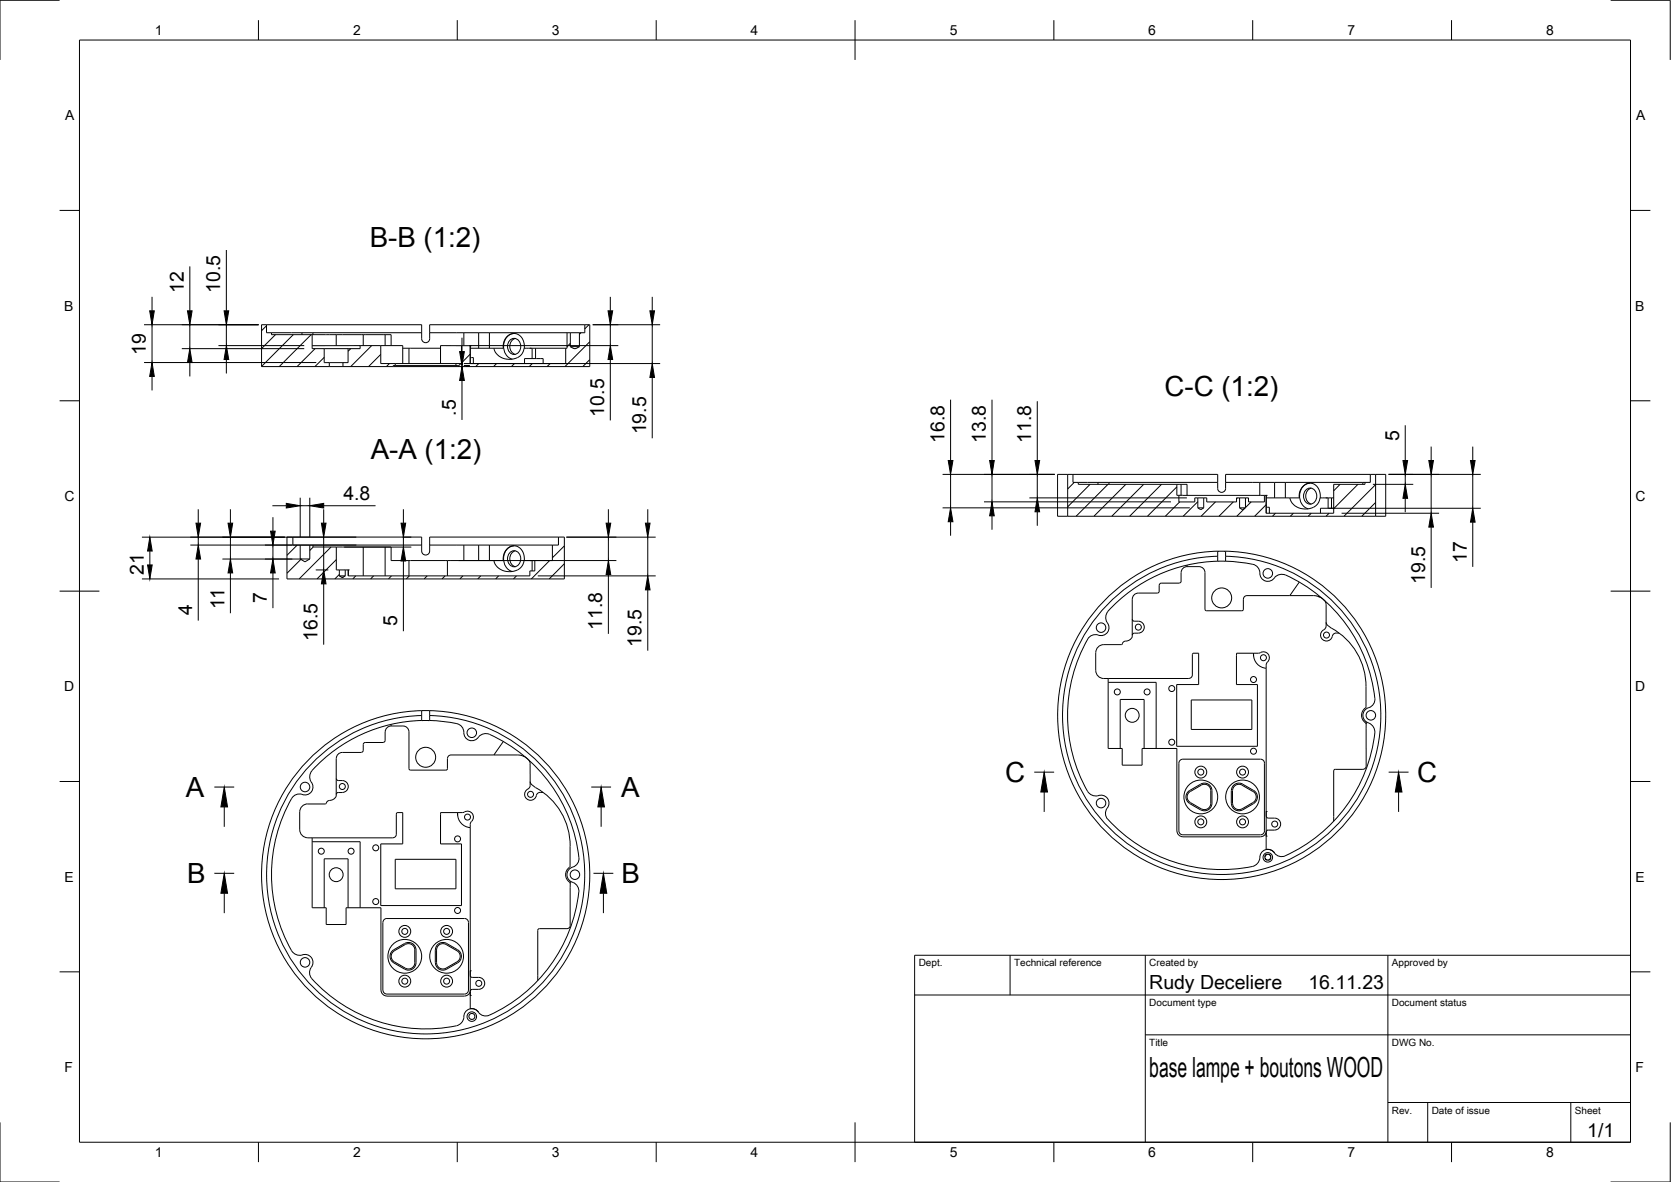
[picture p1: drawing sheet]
<svg xmlns="http://www.w3.org/2000/svg" width="420mm" height="297mm" viewBox="0 0 420 297" stroke-linecap="round" stroke-linejoin="round" font-family="sans-serif">
<!-- layer: Visible -->
<g fill="none" stroke="#000" stroke-width=".25">
<path d="M67 81.6h39v3.6l.3 .6 .6 .3 .7-.2 .4-.5v-3.8h39M67 81.6h-1.2v10.5h17M67 81.6v2h1.3M68.3 83.6v.5h16.2M68.3 83.6h7.6M75.9 83.6h2.8M75.9 83.6v.5M78.5 86.9h22.8v4.5M78.5 84.1v3.5h12.1v-.7M78.7 83.6h27.3M78.7 83.6v.5M81.5 87.6v3.5h1.3"/>
<path d="M82.8 91.1h3.4M82.8 92.1h3.4M82.8 91.1v1M84.5 84.1h6.8M84.5 84.1v2.8M86.2 91.1v1M87.5 87.6v3.5h-1.3M91.3 84.1h5.5M91.3 84.1v2.8M95.7 86.9v4.5h20.3v-4.5M96.8 84.1h1.5v2.8M96.8 84.1v2.8"/>
<path d="M98.9 92.1v-.2h16.2v.2M99.4 91.4v.5M101.3 87.5h1.5M102.8 87.5h8M102.8 87.5v3.9M108 83.6h8.6M114.6 91.4v.5M116 86.9h-5.2v4.5M116 86.9h2.2M116.6 83.6h3.8M116.6 83.6v3.3M118.2 86.9h.1"/>
<path d="M118.2 87.5h8.4v-1l.5-1.4 .8-.9 1.2-.4 1.2 .3 .9 .8 .6 1.5v1.1M118.2 89.9h.8v1.5M118.2 86.9v4.5h24v-3.9M120.4 83.6h2.7M120.4 83.6v3.9M123.1 83.6h19.5M123.1 83.6v3.9M124.2 87.5a4.2 4.2 0 0 0 6.2 2.2l.9-.8 .5-1.4h1.5M128.1 85.6a1.64 1.64 0 0 1 2-.4 1.64 1.64 0 0 1 .8 1.9 1.69 1.69 0 0 1-1.6 2 1.69 1.69 0 0 1-1.7-2zM129.3 83.8a3.3 3.3 0 0 0-2 5.5l1 .8 .5 .2M129.6 85.1a2.13 2.13 0 0 0-1.4 2 2.13 2.13 0 0 0 1.4 1.9M131.9 91.4v-1.3h4.7v1.3"/>
<path d="M133.3 87.5h.1M133.3 87.5h.5M133.8 87.5v2.6M133.8 87.5h.9M134.7 87.5h7.5M134.7 87.5v2.6M142.6 83.6h.8M142.6 83.6v3.9h-.4M143.4 87.1l1 .5 1.3-.5M143.4 87.1h2.3M143.4 83.6h2.3M143.4 83.6v3.5"/>
<path d="M145.7 83.6v3.5M147 81.6h1.3v10.5h-62.1M147 81.6v2h-1.3M268.5 119.2h-2.6v10.5h2.6M268.5 119.2h1.3M268.5 119.2v10.5M269.8 119.2h36.4v3.7l.3 .6 .5 .2 .8-.2 .3-.5 .1-3.8h36.4M269.8 119.2v2h1.3M344.6 119.2h1.3M344.6 119.2v2h-1.4M345.9 119.2h2.5v10.5h-2.5M345.9 119.2v10.5"/>
<path d="M73.6 135h32.4v3.6l.3 .5 .6 .4 .7-.2 .4-.5v-3.8h32.4M73.6 135h-1.4v10.5h69.7v-10.5h-1.5M73.6 135v2h1.9M75.5 137h2.4M75.5 137v3.5M77.9 137h.8M77.9 137v3.5M78.7 137h27.3M78.7 137v.5h5.9M84.6 137.5h6.7M84.6 137.5v5.7h.7M91.3 137.5h5.5"/>
<path d="M91.3 137.5v7.2M96.8 137.5h1.5v3.4h4.5M96.8 137.5v7.2M108 137h8.6M116.6 137h3.8M116.6 137v3.9M120.4 137h2.7M120.4 137v3.9M123.1 137h15.8M123.1 137v3.9M128.1 139a1.64 1.64 0 0 1 2-.4 1.64 1.64 0 0 1 .8 1.8 1.69 1.69 0 0 1-1.6 2 1.69 1.69 0 0 1-1.7-2zM129.3 137.2a3.3 3.3 0 0 0-2 5.4l1 .8 .5 .2"/>
<path d="M129.6 138.4a2.13 2.13 0 0 0-1.4 2 2.13 2.13 0 0 0 1.4 2M138.9 137v3.9h-5.1M140.4 135v2h-1.5M268.5 129.7h77.4M271.1 121.2h5M271.1 121.2v.5h25.9M276.1 121.2h2.7M276.1 121.2v.5M278.8 121.2h27.4M278.8 121.2v.5M295.9 121.7v2.8h.5M296.4 124.5h21.5"/>
<path d="M296.4 124.5v1.6h4v-1h.8M297 121.7h1.5v2.8M297 121.7v2.8M301.2 127.6h1.5M301.2 125.1h1.5M301.2 127.6l.7 .5 .8-.5M301.2 125.1v2.5M302.7 125.1h.7v1h7.5v-1h.8M302.7 125.1v2.5M306.2 138.5h2v2.5h-2zM306.2 138.5a41.3 41.3 0 0 0-35 61.4 41.3 41.3 0 0 0 70.6 2.4 41.3 41.3 0 0 0-30.8-63.6l-2.8-.2M308.2 121.2h8.6"/>
<path d="M308.2 139.8a40 40 0 0 1 33.5 60.3 40 40 0 0 1-69 0 40 40 0 0 1 33.5-60.3M311.7 127.6h1.5M311.7 125.1h1.5M311.7 127.6l.7 .5 .8-.5M311.7 125.1v2.5M313.2 125.1v2.5M316.8 121.2h3.7M316.8 121.2v3.3M317.9 124.5v1.6h-4v-1h-.7M317.9 124.5h.5M318.4 124.5h.1M318.4 125.1h8.3l.1-1.6 .6-1 .9-.8 .9-.3 1.1 .2 .9 .8 .7 1.3 .1 1.4"/>
<path d="M318.4 127.5h.8v1.5M320.5 121.2h2.7M320.5 121.2v3.9M323.2 121.2h19.5M323.2 121.2v3.9M324.3 125.1a4.2 4.2 0 0 0 6.1 2.3l1-.9 .5-1.4h1.5M328.3 123.2a1.64 1.64 0 0 1 1.9-.4 1.64 1.64 0 0 1 .9 1.9 1.69 1.69 0 0 1-1.7 2 1.69 1.69 0 0 1-1.6-2zM329.4 121.4a3.3 3.3 0 0 0-1.9 5.5l.9 .8 .6 .2M329.7 122.7a2.13 2.13 0 0 0-1.4 2 2.13 2.13 0 0 0 1.4 2M333.4 125.1h.1M333.4 125.1h.5M333.9 125.1h1.4"/>
<path d="M333.9 125.1v2.6M334.8 125.1v2.6M335.3 127.7h-3.3v1.3M342.7 121.2h.5M342.7 121.2v.5M343.2 121.2v.5h-7.9v7.3h-16.9v-4.5M75.5 140.5h2.4M75.5 140.5l1.2 .7 1.2-.7M85.3 144.7l.7 .4 .8-.4M85.3 144.7h1.5M85.3 143.2h1.5M85.3 143.2v1.5"/>
<path d="M86.8 143.2h.8M86.8 143.2v1.5M87.6 143.2h.1M102.8 140.9h9.7M102.8 140.9v3.8M112.5 140.9h14l.1-1 .5-1.5 1-.9 1-.3 1.1 .2 .8 .6 .7 1.2 .1 1.7M112.5 140.9v3.8M124.2 140.9a4.2 4.2 0 0 0 6.2 2.2l1-1 .4-1.2h1.5M133.3 140.9h.1M133.3 140.9h.5M133.8 140.9v2.6M134.5 140.9v2.6h-1.3v1.2h-45.6v-1.5"/>
<path d="M284.7 155.6l.1 .3 .4 .2a1.97 1.97 0 0 1 2.4 1 1.52 1.52 0 0 1-1.4 2l-1.2 .1-.3 .4M297 143.9v2.1M297 146l-.1 .3-.4 .2-4.8 .1-.2 .5v1.4l-.3 .5h-5a1.54 1.54 0 0 0-1.5 1.6v9.4l-.8 .9-.8 .2a.99 .99 0 0 0-1 .8l-4.6 .1a2.04 2.04 0 0 0-2 2v4.5a2 2 0 0 0 2 2h21.4a.88 .88 0 0 0 .9-.9v-5.1l.4-.4M298.5 142.4h3a1.49 1.49 0 0 1 1.5 1.5v9.2M298.5 142v.4M298.5 142.4a1.49 1.49 0 0 0-1.5 1.5M303 153.1l.4 .4h8.9M306.2 141a38.2 38.2 0 0 0-27.9 13 2.83 2.83 0 0 0 .5 3.2 2 2 0 0 1-.6 2 2 2 0 0 1-2.1 .4 2.21 2.21 0 0 0-2.6 1 38.8 38.8 0 0 0 0 38.3M308.2 141l3.4 .3 3.4 .5M312.6 150.6v2.5M312.7 153.1l-.4 .4M315 141.8a2.23 2.23 0 0 1 1.8 2.1"/>
<path d="M316.8 144a2 2 0 0 0 1.4 2 2 2 0 0 0 2.3-.9M323.2 144.5a2.42 2.42 0 0 0-2.7 .6M323.2 144.5a38.8 38.8 0 0 1 22.5 31M324.3 149.7h6.2l1.4 .4M324.3 149.7h-10.8a.88 .88 0 0 0-.8 .9M326.7 146.3l-2.4 3.4M331.9 150.1l1 .7M332 150l-.1 .1M332.9 158.2a1.49 1.49 0 0 0-.3 2.6 1.49 1.49 0 0 0 2.4-.9M332.9 150.8l.4 .5 .1 .6v5.4l-.1 .6-.4 .3M333.4 156.4l.3 .7 1.1 .8M334.8 157.9a16.7 16.7 0 0 1 8.7 14.7v5.1a2.46 2.46 0 0 0 0 4.2v.1"/>
<path d="M336.7 159.1a1.27 1.27 0 0 0-1.7 .8M106 178.6v2.5h2v-2.5M106 178.6h2M106 179.8a40 40 0 0 0-33.5 60.3 40 40 0 0 0 69 0 40 40 0 0 0-33.5-60.3M106 178.6a41.2 41.2 0 0 0-35 61.3 41.2 41.2 0 0 0 70.6 2.4 41.2 41.2 0 0 0-30.8-63.6l-2.8-.1M278.6 170.5v17.6h3.6v4.2h5v-4.2h8.7v20.7M278.6 171.5h12.1v16.6M299.5 175.9h15.3v7.4h-15.3zM310.9 164.7h.1M315.2 164.2v.7M315.2 164.5a3.4 3.4 0 0 0 3.2 3.4M316.9 164l-.5 .2h-5.5v7.8h5.3v15.5h-20.3v-15.5h5.5v-7.8h-1.2"/>
<path d="M316.9 164a1.53 1.53 0 0 1 2.1 .5 1.53 1.53 0 0 1-.5 2.1l-.1 .5v46.4a1.94 1.94 0 0 1 2.1 .9M345.7 175.5a2.31 2.31 0 0 1-1.9 2.5 2.02 2.02 0 0 0-1.1 2 2.02 2.02 0 0 0 1.6 1.7 2.45 2.45 0 0 1 1.4 2.4 38.8 38.8 0 0 1-22.6 31M84.6 195.6l.2 .5h.3M85 196.2a1.97 1.97 0 0 1 2.5 1 1.52 1.52 0 0 1-1.4 2h-1.3l-.2 .4M96.3 186.6l-4.7 .1-.3 .4v1.7l-.5 .3h-4.7a1.54 1.54 0 0 0-1.6 1.5l.1 9.5-.6 .6-1.1 .5a1 1 0 0 0-.9 .8h-.2M98.3 182.1v.3h3a1.49 1.49 0 0 1 1.5 1.5v9.3l.2 .3h9.3l.2-.4v-2.5a.92 .92 0 0 1 .9-.9h10.8M98.4 182.4a1.52 1.52 0 0 0-1.6 1.5v2.2v.2l-.5 .3M106 181.1a38.2 38.2 0 0 0-27.8 13 2.83 2.83 0 0 0 .4 3.1 2 2 0 0 1-.6 2.1 2 2 0 0 1-2.1 .3 2.26 2.26 0 0 0-2.6 1 38.7 38.7 0 0 0 0 38.3M108 181.1h1.8a18.6 18.6 0 0 1 6 1.2 3.4 3.4 0 0 1 1 2.6 2 2 0 0 0 1.7 1.2 2 2 0 0 0 1.9-1 2.43 2.43 0 0 1 2.7-.6M123.1 184.5a38.6 38.6 0 0 1 22.5 31.6 2.35 2.35 0 0 1-1.9 1.9 2 2 0 0 0-1.1 2.1 2 2 0 0 0 1.5 1.7 2.44 2.44 0 0 1 1.5 2.4M124.2 189.7h6.1l1.5 .4M126.6 186.3l-2.4 3.4"/>
<path d="M131.8 190.1l.7 .5M131.8 190v.1M132.5 190.6l.5 .5 .3 .9M133.3 192v4.4M133.3 196.4l.1 .5 .4 .4M133.3 197.4l-.3 .7a1.54 1.54 0 0 0-.5 2.7 1.54 1.54 0 0 0 2.5-1.2 1.37 1.37 0 0 1 1.6-.5M133.3 196.4v1M133.8 197.3l.9 .6M134.7 197.9a16.7 16.7 0 0 1 8.7 14.7M273.5 198.9a2.42 2.42 0 0 0 2.5 1.1M276 200a2 2 0 0 1 2.5 .6 2 2 0 0 1-.1 2.5 2.16 2.16 0 0 0 .1 2.8 38.5 38.5 0 0 0 36.9 11.7 2.42 2.42 0 0 0 1.4-1.9M281.7 188.1v-12.3h6v12.3"/>
<path d="M301.9 197.1l-2.8 1.5a1.89 1.89 0 0 0 0 3.3l2.8 1.6M301.9 197a1.89 1.89 0 0 1 2.8 1.7v3.2a1.89 1.89 0 0 1-2.8 1.6M309.6 198.7v3.2M309.6 198.7a1.89 1.89 0 0 1 2.9-1.7l2.7 1.7a1.87 1.87 0 0 1 0 3.2l-2.7 1.6M335.7 193.3h7M335.8 193.3l-.5 .4v12.7M343.5 182h.1M343.5 192.5a.81 .81 0 0 1-.8 .8M343.5 181.4v11.1M75.4 208.5a2 2 0 0 0 2 2M77.4 210.6h21.4M78.5 210.6v17.5h3.5v4.2h5v-4.2h8.8v20.7a1.52 1.52 0 0 0 1.5 1.5h19.5a1.49 1.49 0 0 0 1.4-1.1"/>
<path d="M78.5 211.5h12.1v16.6M81.8 202h-4.4a2 2 0 0 0-2 2v4.5M99.4 215.9h15.2v7.5h-15.2zM99.7 204.6v5.1a.88 .88 0 0 1-.9 .8M100 204.2h1.3v7.9h-5.6v15.5h20.3v-15.5h-5.2v-7.9h5.5a1.89 1.89 0 0 1 2.7 .6 2.15 2.15 0 0 1-.7 2.1l-.1 .3M100 204.2l-.3 .4M110.8 204.7h.1M115 204.2l.1 .7M115.1 204.6a3.4 3.4 0 0 0 3.2 3.4M118.2 207.2v46.3a1.94 1.94 0 0 1 2.1 .9 2.01 2.01 0 0 0-2.3-.8 2.01 2.01 0 0 0-1.4 2.1M143.3 212.6v5M143.4 217.6l-.1 .1a2.48 2.48 0 0 0 .1 4.2v.2"/>
<path d="M295.9 208.8a1.52 1.52 0 0 0 1.5 1.5h19.5a1.49 1.49 0 0 0 1.5-1.1M296.4 208.8a1.01 1.01 0 0 0 1 1h19.5a1.01 1.01 0 0 0 1-1M296.4 208.8v-17a1.01 1.01 0 0 1 1-1h19.5a1.01 1.01 0 0 1 1 1v17M302 203.2a1.6 1.6 0 0 0 2.4-1.3v-3.2a1.6 1.6 0 0 0-2.4-1.4l-2.7 1.6a1.58 1.58 0 0 0 0 2.8l2.7 1.6M309.6 201.9a1.89 1.89 0 0 0 2.9 1.6M312.3 203.2a1.62 1.62 0 0 1-2.4-1.3v-3.2a1.6 1.6 0 0 1 2.4-1.4l2.7 1.6a1.57 1.57 0 0 1 .1 2.8l-2.8 1.6M318.4 203.9h.1M318.4 210.1h.1M318.4 205.1l.1 .3 .4 .2M318.9 205.6h1.6a1.49 1.49 0 0 1 1.5 1.5 1.49 1.49 0 0 1-1.5 1.5M318.9 208.6h1.6M318.9 208.6l-.4 .2-.1 .3"/>
<path d="M320.5 214.4a2.23 2.23 0 0 0 2.6 .7M320.5 214.4a2 2 0 0 0-2.4-.8 2 2 0 0 0-1.3 2.1M73.3 238.9a2.41 2.41 0 0 0 3 1 2 2 0 0 1 2.1 .9 2 2 0 0 1-.2 2.3M81.5 228.1v-12.3h6v12.3M96.3 231.8v17M96.3 231.8a.97 .97 0 0 1 1-1h19.5a1.01 1.01 0 0 1 1 1v17a1.01 1.01 0 0 1-1 1h-19.5a1.01 1.01 0 0 1-1-1M109.5 238.7v3.2M115.1 238.7l-2.8-1.6a1.89 1.89 0 0 0-2.8 1.6M115.1 238.7a1.89 1.89 0 0 1 0 3.3M135.6 233.4l-.4 .4v12.6M143.4 222.1h.1M143.4 222.1v10.5a.81 .81 0 0 1-.8 .8h-7"/>
<path d="M143.4 221.5v.6M145.5 224.2a38.5 38.5 0 0 1-23 31.1 2.23 2.23 0 0 1-2.2-.9M78.2 243.2a2.28 2.28 0 0 0 .2 2.7 38.5 38.5 0 0 0 36.9 11.7 2.42 2.42 0 0 0 1.3-1.9M104.3 241.9a1.6 1.6 0 0 1-2.4 1.4l-2.8-1.6a1.61 1.61 0 0 1 .1-2.8l2.7-1.6a1.61 1.61 0 0 1 2.4 1.4v3.2M104.6 241.9a1.9 1.9 0 0 1-2.9 1.7l-2.7-1.6a1.89 1.89 0 0 1 0-3.3l2.7-1.6a1.9 1.9 0 0 1 2.9 1.6v3.2M109.5 241.9a1.89 1.89 0 0 0 2.8 1.7l2.8-1.6M109.8 241.9a1.6 1.6 0 0 0 2.4 1.4l2.7-1.6a1.6 1.6 0 0 0 0-2.8l-2.7-1.5a1.6 1.6 0 0 0-2.4 1.3v3.2M118.2 244h.1M118.2 245.1l.3 .5a4.7 4.7 0 0 1 2.8 .3 1.51 1.51 0 0 1 .5 1.7 1.51 1.51 0 0 1-1.4 1h-1.7l-.4 .3-.1 .2M118.2 250.2h.1"/>
<circle cx="276.8" cy="157.7" r="1.2"/>
<circle cx="286.2" cy="157.6" r=".75"/>
<circle cx="307.2" cy="150.3" r="2.51"/>
<circle cx="318.8" cy="144.1" r="1.2"/>
<circle cx="333.5" cy="159.6" r=".75"/>
<circle cx="280.9" cy="173.9" r=".75"/>
<circle cx="284.7" cy="179.8" r="1.75"/>
<circle cx="288.4" cy="173.9" r=".75"/>
<circle cx="294.6" cy="173" r=".75"/>
<circle cx="315.2" cy="170.8" r=".75"/>
<circle cx="317.7" cy="165.3" r=".75"/>
<circle cx="344.7" cy="179.8" r="1.2"/>
<circle cx="76.7" cy="197.8" r="1.2"/>
<circle cx="86.1" cy="197.7" r=".75"/>
<circle cx="107" cy="190.3" r="2.51"/>
<circle cx="118.6" cy="184.1" r="1.2"/>
<circle cx="133.4" cy="199.6" r=".75"/>
<circle cx="294.6" cy="186.5" r=".75"/>
<circle cx="301.9" cy="194" r="1.49"/>
<circle cx="301.9" cy="194" r=".75"/>
<circle cx="312.4" cy="194" r="1.49"/>
<circle cx="312.4" cy="194" r=".75"/>
<circle cx="315.2" cy="188.8" r=".75"/>
<circle cx="80.8" cy="213.9" r=".75"/>
<circle cx="84.5" cy="219.8" r="1.75"/>
<circle cx="88.3" cy="213.9" r=".75"/>
<circle cx="94.5" cy="213.1" r=".75"/>
<circle cx="115.1" cy="210.8" r=".75"/>
<circle cx="117.5" cy="205.3" r=".75"/>
<circle cx="144.6" cy="219.8" r="1.2"/>
<circle cx="276.8" cy="201.8" r="1.2"/>
<circle cx="301.9" cy="200.3" r="4.2"/>
<circle cx="301.9" cy="206.5" r="1.49"/>
<circle cx="301.9" cy="206.5" r=".75"/>
<circle cx="312.4" cy="200.3" r="4.2"/>
<circle cx="312.4" cy="206.5" r="1.49"/>
<circle cx="312.4" cy="206.5" r=".75"/>
<circle cx="318.8" cy="215.5" r="1.2"/>
<circle cx="318.8" cy="215.4" r=".75"/>
<circle cx="320.5" cy="207.1" r=".75"/>
<circle cx="94.5" cy="226.6" r=".75"/>
<circle cx="101.8" cy="234.1" r="1.49"/>
<circle cx="101.8" cy="234.1" r=".75"/>
<circle cx="112.3" cy="234.1" r="1.49"/>
<circle cx="112.3" cy="234.1" r=".75"/>
<circle cx="115.1" cy="228.8" r=".75"/>
<circle cx="76.7" cy="241.8" r="1.2"/>
<circle cx="101.8" cy="240.3" r="4.2"/>
<circle cx="101.8" cy="246.6" r="1.49"/>
<circle cx="101.8" cy="246.6" r=".75"/>
<circle cx="112.3" cy="240.3" r="4.2"/>
<circle cx="112.3" cy="246.6" r="1.49"/>
<circle cx="112.3" cy="246.6" r=".75"/>
<circle cx="118.6" cy="255.5" r="1.2"/>
<circle cx="118.6" cy="255.4" r=".75"/>
<circle cx="120.4" cy="247.1" r=".75"/>
</g>
<!-- layer: Border -->
<g fill="none" stroke="#000" stroke-width=".25">
<path d="M15 .1h-15v15M20 10.1h390v276.9h-390zM65 5.1v5M115 5.1v5M165 5.1v5M215 5.1v10M265 5.1v5M315 5.1v5M365 5.1v5M405 .1h15v15M15 52.9h5M410 52.9h5"/>
<path d="M15 100.7h5M410 100.7h5M15 148.6h10M405 148.6h10M15 196.4h5M410 196.4h5M15 244.2h5M410 244.2h5M0 282.1v14.9h15M65 287v5M115 287v5M165 287v5"/>
<path d="M215 282.1v9.9M265 287v5M315 287v5M365 287v5M420 282.1v14.9h-15"/>
</g>
<!-- layer: TitleBlock -->
<path d="M230 240.1h180v46.9h-180zM230 250h180M254 240.1v9.9M288 240.1v46.9M349 240.1v46.9M288 260.1h122M349 277.1h61M359 277.1v9.9M395 277.1v9.9" fill="none" stroke="#000" stroke-width=".25"/>
<!-- layer: Hatching -->
<g fill="none" stroke="#000" stroke-width=".25">
<path d="M67 81.8l-1.2 1.3M69.3 84.1l-3.5 3.5M73.7 84.1l-7.9 8M78.2 84.1l-8 8M79.2 87.6l-4.5 4.5M81.5 89.8l-2.3 2.3M88.2 87.6l-.7 .7M93.5 86.9l-5.3 5.2M95.7 89.1l-3 3M97.9 91.4l-.7 .7M115.9 91.4l-.8 .7M118.2 89l-2.2 2.2"/>
<path d="M120.4 91.4l-.8 .7M124.9 91.4l-.8 .7M129.3 91.4l-.7 .7M133.8 91.4l-.7 .7M138.3 91.4l-.7 .7M143.4 86.3l-.8 .8M146.1 83.6l-.4 .4M148.1 81.6l-1.1 1.1M148.3 85.9l-6.2 6.2M148.3 90.4l-1.7 1.7M72.3 135l-.1 .1M74.7 137l-2.5 2.6"/>
<path d="M78.7 137.5l-.8 .8M83.2 137.5l-8 8M141.9 137.2l-3 3M270.1 121.2l-1.6 1.7M274.1 121.7l-5.6 5.7M278.6 121.7l-8 8M283.1 121.7l-8 8M287.6 121.7l-8 8M292.1 121.7l-8 8M295.9 122.4l-7.4 7.3M296.6 126.1l-3.6 3.6M301.2 126.1l-3.7 3.6"/>
<path d="M305.6 126.1l-3.6 3.6M310.1 126.1l-3.6 3.6M311.1 125.1l-.2 .2M313 127.7l-2 2M314.6 126.1l-1.4 1.5M318.4 126.8l-2.9 2.9M320.7 129l-.7 .7M325.2 129l-.7 .7M329.7 129l-.7 .7M334.2 129l-.8 .7M337 121.7l-1.7 1.6M341.4 121.7l-6.1 6.1"/>
<path d="M345.9 121.8l-8 7.9M345.9 126.3l-3.5 3.4M75.6 140.6l-3.4 3.5M84.6 140.6l-4.9 4.9M85.3 144.4l-1.1 1.1M89.5 144.7l-.8 .8M93.9 144.7l-.7 .8M98.4 144.7l-.7 .8M102.9 144.7l-.7 .8M107.4 144.7l-.7 .8M111.9 144.7l-.8 .8M116.4 144.7l-.8 .8"/>
<path d="M120.9 144.7l-.8 .8M125.4 144.7l-.8 .8M129.9 144.7l-.8 .8M138.2 140.9l-4.6 4.6M141.9 141.7l-3.8 3.8"/>
</g>
<!-- layer: Annotations -->
<path d="M53.9 197.8h5M148.7 197.8h4.9M260.1 194h4.9M262.6 199v5M349.2 194h5M351.7 199v5M53.9 219.5h5M56.4 202.8v5M149.2 219.5h5M151.2 202.8v5M56.4 224.5v5M151.7 224.5v5" fill="none" stroke="#000" stroke-width=".25"/>
<path d="M262.6 194l.8 5h-1.7zM351.7 194l.8 5h-1.7zM56.4 197.8l.8 5h-1.7zM151.2 197.8l.8 5h-1.7zM56.4 219.5l.8 5h-1.7zM151.7 219.5l.9 5h-1.7z" fill="#000" stroke="#000" stroke-width=".25"/>
<!-- layer: Dimensions -->
<g fill="none" stroke="#000" stroke-width=".25">
<path d="M38.2 74.6v3.5M47.7 66.9v11.2M56.9 62.8v15.3M153.5 74.6v3.5M164 74.6v3.5M36.2 81.6h28.8M36.2 91.1h43.3M38.2 81.6v9.5M38.2 94.6v3.5M45.7 87.6h30.8M47.7 81.6v6M47.7 91.1v3.5"/>
<path d="M54.9 86.9h21.6M56.9 81.6v5.3M56.9 90.3v3.6M116.2 84.9v3.5M116.2 91.8v.3M116.2 95.6v9.9M116.6 91.4h49.4M116.6 91.8h1.6M117.1 92.1h1.1M118 86.9h37.5M149 81.6h17M153.5 81.6v5.3"/>
<path d="M153.5 90.3v15.3M164 81.6v9.8M164 94.9v15.2M237 119.2h28.2M239 100.4v15.3M239 119.2v8.4M249.4 100.4v15.3M249.4 119.2v6.9M260.8 100.8v14.9M260.8 119.2v5.9M349.2 119.2h23.1M353.3 106.9v8.8"/>
<path d="M353.3 119.2v2.5M359.9 112.2v3.5M359.9 119.2v9.8M370.3 112.2v3.5M370.3 119.2v8.5M35.7 135h53.9M37.7 138.5v3.5M47.9 137h41.7M49.8 128v3.5M49.8 135v2M57.9 128v3.5M57.9 135v5.5"/>
<path d="M68.5 127.1h3.5M68.6 130v3.5M68.6 137v3.5M75.5 125.1v9.9M75.5 127.1h2.4M77.9 125.1v9.9M81.4 127.1h13M81.4 128v3.5M81.4 135v8.2M86.6 137.5h16.8M101.2 135h2.2M101.4 128v3.5"/>
<path d="M101.4 135v2.5M142.4 135h22.5M153 128v3.5M153 135v5.9M162.9 128v3.5M162.9 135v9.7M237 127.6h62.2M239 131.1v3.5M247.4 126.1h47M249.4 129.6v3.5M258.8 125.1h39.6M260.8 128.6v3.5"/>
<path d="M334 127.7h38.3M337.3 129h24.5M345.2 121.7h10.1M353.3 125.2v3.5M359.9 132.5v15.3M370.3 131.2v11.3M35.7 145.5h34.5M49.8 140.5v15.5M55.9 140.5h20M57.9 144v10.1M68.6 144v8.8M79.4 143.2h3.1"/>
<path d="M81.4 146.7v15.3M101.4 141v17.6M115.4 140.9h39.6M135.2 144.7h29.7M153 144.4v14.9M162.9 148.2v15.3"/>
</g>
<g fill="#000" stroke="#000" stroke-width=".25">
<path d="M37.6 78.1h1.2l-.6 3.5zM47.1 78.1h1.2l-.6 3.5zM56.3 78.1h1.2l-.6 3.5zM152.9 78.1h1.2l-.6 3.5zM163.4 78.1h1.2l-.6 3.5zM38.2 91.1l.6 3.5h-1.2zM47.7 87.6l.6 3.5h-1.2zM56.9 86.9l.6 3.4h-1.2zM115.6 88.4h1.2l-.6 3.4zM116.2 92.1l.6 3.5h-1.2zM153.5 86.9l.6 3.4h-1.2zM164 91.4l.6 3.5h-1.2z"/>
<path d="M238.4 115.7h1.2l-.6 3.5zM248.8 115.7h1.2l-.6 3.5zM260.2 115.7h1.2l-.6 3.5zM352.8 115.7h1.1l-.6 3.5zM359.3 115.7h1.1l-.5 3.5zM369.7 115.7h1.2l-.6 3.5zM37.7 135l.6 3.5h-1.2zM49.3 131.5h1.1l-.6 3.5zM57.3 131.5h1.2l-.6 3.5zM68 133.5h1.2l-.6 3.5zM72 126.5l3.5 .6-3.5 .6zM80.8 131.5h1.2l-.6 3.5z"/>
<path d="M77.9 127.1l3.5-.6v1.2zM100.8 131.5h1.2l-.6 3.5zM152.4 131.5h1.2l-.6 3.5zM162.3 131.5h1.1l-.5 3.5zM239 127.6l.6 3.5h-1.2zM249.4 126.1l.6 3.5h-1.2zM260.8 125.1l.6 3.5h-1.2zM353.3 121.7l.6 3.5h-1.1zM359.9 129l.5 3.5h-1.1zM370.3 127.7l.6 3.5h-1.2zM37.1 142h1.2l-.6 3.5zM49.8 137l.6 3.5h-1.1z"/>
<path d="M57.9 140.5l.6 3.5h-1.2zM68.6 140.5l.6 3.5h-1.2zM81.4 143.2l.6 3.5h-1.2zM101.4 137.5l.6 3.5h-1.2zM153 140.9l.6 3.5h-1.2zM162.9 144.7l.5 3.5h-1.1z"/>
</g>
<g font-size="7">
<text x="93" y="62">B-B (1:2)</text>
<text x="292.8" y="99.6">C-C (1:2)</text>
<text x="93.2" y="115.4">A-A (1:2)</text>
<text x="252.8" y="196.5">C</text>
<text x="356.3" y="196.5">C</text>
<text x="46.7" y="200.3">A</text>
<text x="156.1" y="200.3">A</text>
<text x="47.1" y="222">B</text>
<text x="156.3" y="222">B</text>
<text x="289" y="270.6">base lampe + boutons WOOD</text>
</g>
<g font-size="4.9">
<text x="46.2" y="73.6" transform="rotate(-90 46.2 73.6)">12</text>
<text x="55.4" y="73.6" transform="rotate(-90 55.4 73.6)">10.5</text>
<text x="36.7" y="89.2" transform="rotate(-90 36.7 89.2)">19</text>
<text x="114.6" y="104.5" transform="rotate(-90 114.6 104.5)">.5</text>
<text x="151.9" y="104.7" transform="rotate(-90 151.9 104.7)">10.5</text>
<text x="162.5" y="109.2" transform="rotate(-90 162.5 109.2)">19.5</text>
<text x="237.5" y="111.3" transform="rotate(-90 237.5 111.3)">16.8</text>
<text x="247.9" y="111.3" transform="rotate(-90 247.9 111.3)">13.8</text>
<text x="259.3" y="111.3" transform="rotate(-90 259.3 111.3)">11.8</text>
<text x="351.8" y="110.9" transform="rotate(-90 351.8 110.9)">5</text>
<text x="86.3" y="125.5">4.8</text>
<text x="368.8" y="141.5" transform="rotate(-90 368.8 141.5)">17</text>
<text x="36.2" y="144.6" transform="rotate(-90 36.2 144.6)">21</text>
<text x="358.3" y="146.8" transform="rotate(-90 358.3 146.8)">19.5</text>
<text x="48.3" y="154.5" transform="rotate(-90 48.3 154.5)">4</text>
<text x="56.4" y="153.1" transform="rotate(-90 56.4 153.1)">11</text>
<text x="67.1" y="151.5" transform="rotate(-90 67.1 151.5)">7</text>
<text x="79.8" y="161" transform="rotate(-90 79.8 161)">16.5</text>
<text x="99.9" y="157.3" transform="rotate(-90 99.9 157.3)">5</text>
<text x="151.4" y="158.3" transform="rotate(-90 151.4 158.3)">11.8</text>
<text x="161.3" y="162.5" transform="rotate(-90 161.3 162.5)">19.5</text>
<text x="289" y="248.5">Rudy Deceliere</text>
<text x="329" y="248.5">16.11.23</text>
<text x="399.1" y="285.7">1/1</text>
</g>
<g font-size="3.5">
<text x="39" y="8.8">1</text>
<text x="88.8" y="8.8">2</text>
<text x="138.8" y="8.8">3</text>
<text x="188.7" y="8.8">4</text>
<text x="238.8" y="8.8">5</text>
<text x="288.7" y="8.8">6</text>
<text x="338.8" y="8.8">7</text>
<text x="388.8" y="8.8">8</text>
<text x="16.4" y="30.2">A</text>
<text x="411.4" y="30.2">A</text>
<text x="16.2" y="78">B</text>
<text x="411.2" y="78">B</text>
<text x="16.2" y="125.9">C</text>
<text x="411.2" y="125.9">C</text>
<text x="16.2" y="173.7">D</text>
<text x="411.2" y="173.7">D</text>
<text x="16.2" y="221.6">E</text>
<text x="411.2" y="221.6">E</text>
<text x="16.2" y="269.4">F</text>
<text x="411.2" y="269.4">F</text>
<text x="39" y="290.8">1</text>
<text x="88.8" y="290.8">2</text>
<text x="138.8" y="290.8">3</text>
<text x="188.7" y="290.8">4</text>
<text x="238.8" y="290.8">5</text>
<text x="288.7" y="290.8">6</text>
<text x="338.8" y="290.8">7</text>
<text x="388.8" y="290.8">8</text>
</g>
<g font-size="2.5">
<text x="231" y="242.9">Dept.</text>
<text x="255" y="242.9">Technical reference</text>
<text x="289" y="242.9">Created by</text>
<text x="350" y="242.9">Approved by</text>
<text x="289" y="252.8">Document type</text>
<text x="350" y="252.8">Document status</text>
<text x="289" y="262.9">Title</text>
<text x="350" y="262.9">DWG No.</text>
<text x="350" y="279.9">Rev.</text>
<text x="360" y="279.9">Date of issue</text>
<text x="396" y="279.9">Sheet</text>
</g>
</svg>
